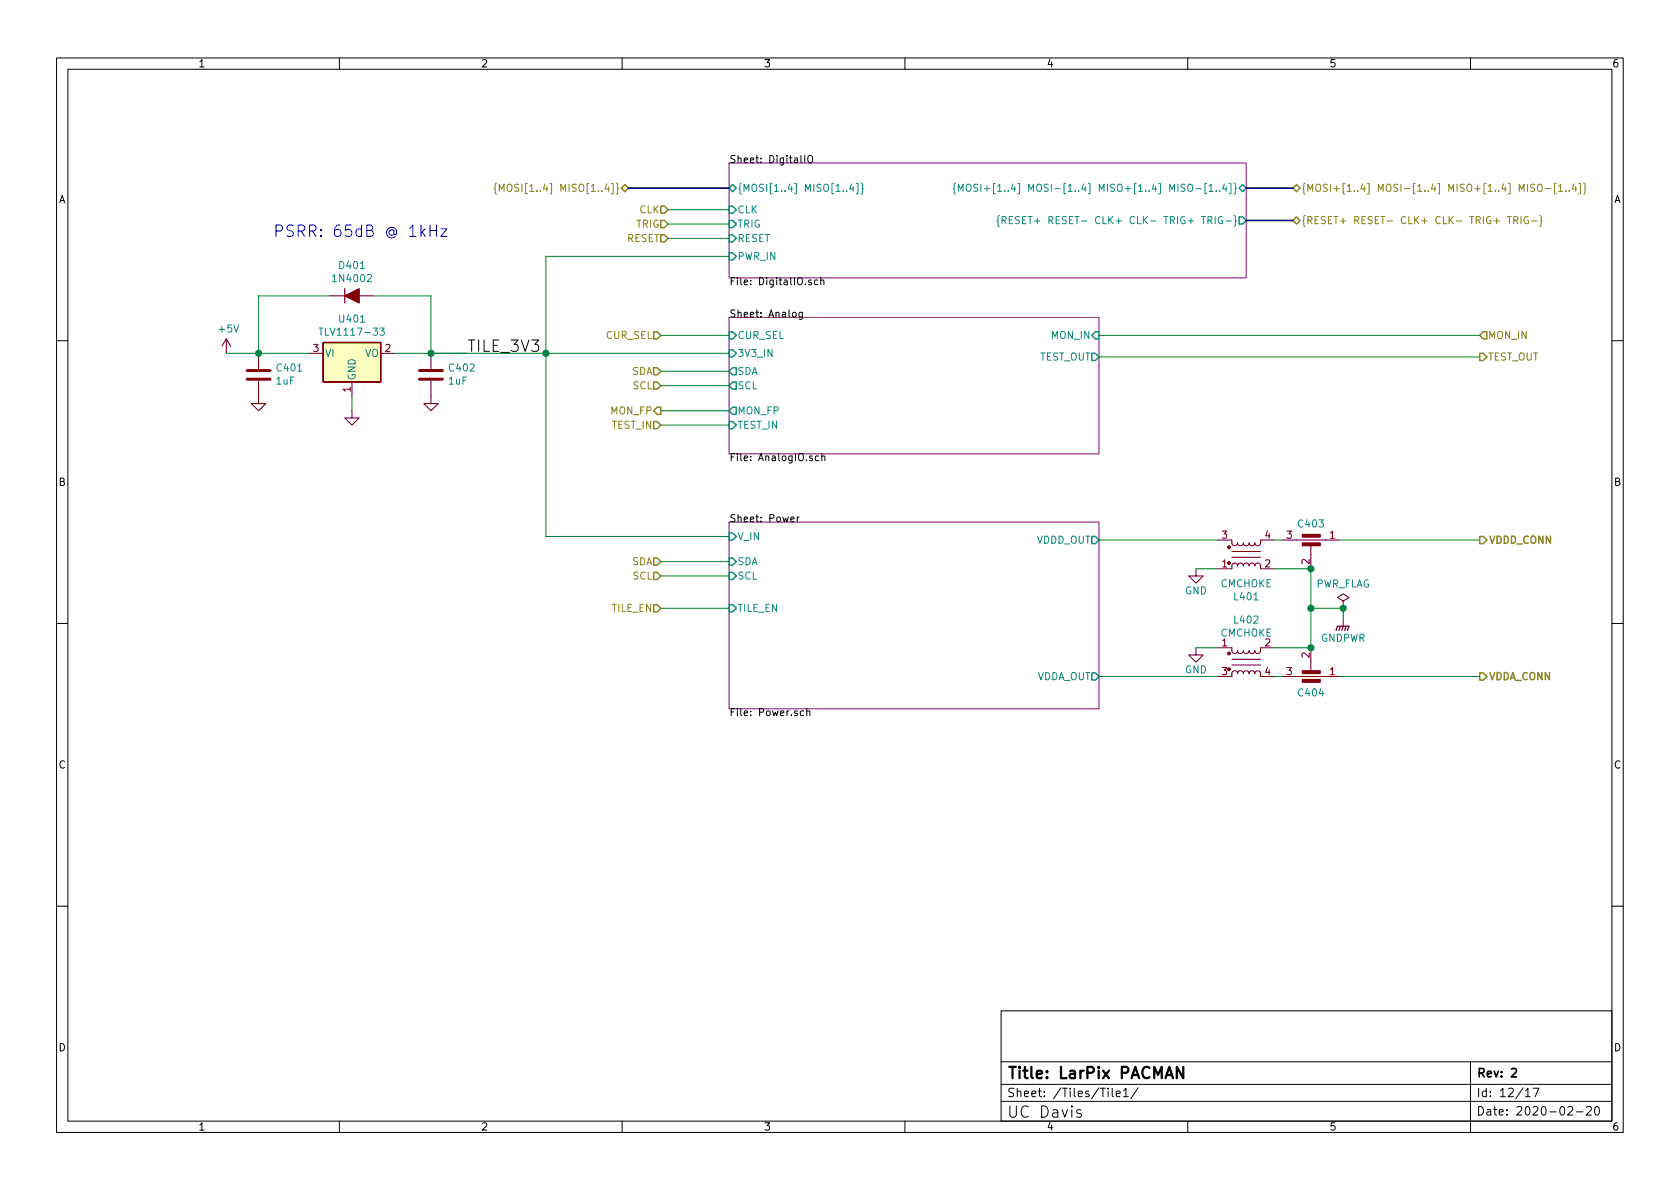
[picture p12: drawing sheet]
<svg xmlns="http://www.w3.org/2000/svg" width="297mm" height="210mm" viewBox="0 0 297 210" stroke-linecap="round" stroke-linejoin="round" font-family="sans-serif">
<g fill="none" stroke="#000" stroke-width=".18">
<path d="M10 10.2h277v190.1h-277zM12 12.2h273v186.1h-273zM60 10.2v2M110 10.2v2M160 10.2v2M210 10.2v2M260 10.2v2M142.3 27.5v1.3M143 27.6l.1-.1a.43 .43 0 0 1 .6 .4v.4a.42 .42 0 0 1-.4 .5 .42 .42 0 0 1-.5-.5v-.4zM140.2 55.3l.2-.1 .3 .1 .1 .5-.1 .2-.3 .1-.2-.2zM141.9 55.2v1l-.3 .3-.3-.1M141.9 55.3l-.4-.1-.2 .3 .1 .5h.5"/>
<path d="M143.4 49.6l-.3-.1-.1 .2v.2l.4 .1v.3h-.4M144.6 49.6l-.4-.1-.2 .2 .1 .6h.5M145.1 49.6l.2-.1 .3 .1 .1 .8M145.1 49.1v1.3M10 60.2h2M285 60.2h2M139.8 91.8l.6-.1v-.2l-.4-.1-.2 .2 .1 .6h.5M141 91.4v.9M141.3 91.4l-.3 .3M144.8 80.7l-.4-.1-.2 .3 .1 .5h.5M145.3 80.7l.2-.1 .3 .1 .1 .8M145.3 80.2v1.3"/>
<path d="M10 110.2h2M285 110.2h2M142.1 125.8l-.4-.1-.2 .2 .1 .6h.5M142.6 125.8l.2-.1 .3 .1 .1 .8M142.6 125.3v1.3M10 160.2h2M177 178.7h108v19.6h-108zM285 160.2h2M60 198.3v2M110 198.3v2M160 198.3v2M177 194.8h108"/>
<path d="M177 191.8h108M177 187.8h108M191.1 196.3l-.5-.1-.2 .3 .1 .3 .6 .2 .1 .2-.1 .3-.2 .1-.5-.1M196.6 192.4v1.3l.3 .2M197.4 193.4l.7-.1-.1-.3-.4-.1-.2 .2v.8h.6M198.6 192.9l.5-.5v1.5M198.6 193.9h.9M201.2 192.4l-1.3 1.9M210 198.3v2M260 187.7v12.6M269.7 192.9l.4-.5v1.5M269.7 193.9h.9"/>
<path d="M271.1 192.4h1l-.7 1.5M277.2 195.8l.6-.1 .2 .1 .1 .3-1 1.1h1M278.7 196.6h1.2M280.5 195.8l.6-.1 .2 .1 .1 .3-1 1.1h1M282.1 195.8l.2-.1a.81 .81 0 0 1 .6 .6 .81 .81 0 0 1-.3 .8l-.2 .1a.81 .81 0 0 1-.5-.6 .81 .81 0 0 1 .2-.8z"/>
</g>
<path d="M267.3 189.1l.5-.2 .3 .2v.3l-.9 1h.9" fill="none" stroke="#000" stroke-width=".3"/>
<path d="M209.2 188.7v2l-1.1-2v2" fill="none" stroke="#000" stroke-width=".4"/>
<path d="M128.9 28.8h91.4v20.3h-91.4zM128.9 56.1h65.4v24.2h-65.4zM128.9 92.3h65.4v33h-65.4z" fill="none" stroke="#840084" stroke-width=".18"/>
<g fill="none" stroke="#008484" stroke-width=".25">
<path d="M128.9 33.3l.6-.7 .7 .7-.7 .6zM128.9 39h.6l.7 .6-.7 .7h-.6zM128.9 36.4h.6l.7 .7-.7 .6h-.6zM219.1 38.3h.6l.6 .7-.6 .6h-.6zM219.1 33.3l.6-.7 .6 .7-.6 .6zM128.9 58.7h.6l.7 .6-.7 .6h-.6zM128.9 41.5h.6l.7 .7-.7 .6h-.6zM128.9 44.7h.6l.7 .6-.7 .7h-.6zM193.7 58.7h.6v1.2h-.6l-.7-.6zM128.9 61.8h.6l.7 .7-.7 .6h-.6zM128.9 65.7l.6-.7h.7v1.3h-.7zM128.9 68.2l.6-.6h.7v1.2h-.7z"/>
<path d="M128.9 74.5h.6l.7 .7-.7 .6h-.6zM129.5 72h.7v1.3h-.7l-.6-.7zM193 62.5h.7l.6 .6-.6 .6h-.7zM128.9 94.2h.6l.7 .7-.7 .6h-.6zM128.9 98.7h.6l.7 .6-.7 .6h-.6zM193 94.9h.7l.6 .6-.6 .6h-.7zM128.9 101.2h.6l.7 .6-.7 .7h-.6zM128.9 106.9h.6l.7 .7-.7 .6h-.6zM193 119h.7l.6 .6-.6 .7h-.7z"/>
</g>
<g fill="none" stroke="#008484" stroke-width=".18">
<path d="M149.7 33.7v.1M150.5 32.5l-.3 .9h.8M150.8 33v.8M151.4 32.5h.3v1.8h-.3M152.2 32.4l.3 .2v.6l.2 .2-.2 .1v.6l-.3 .2M169 32.4l-.3 .2v.6l-.2 .2 .2 .1v.6l.3 .2M169.4 33.8v-1.2l.5 .9 .4-.9v1.2M170.9 32.8l.2-.2a.43 .43 0 0 1 .6 .4v.4a.42 .42 0 0 1-.4 .5 .42 .42 0 0 1-.5-.5zM172.9 32.6h-.5l-.2 .1v.4l.6 .2 .1 .3-.3 .2h-.4M173.4 32.6v1.2M174 33.4h1M174.5 32.9v.9"/>
<path d="M176 32.5h-.3v1.8h.3M176.4 32.9l.4-.3v1.2M176.4 33.8h.7M176.7 38.1l-.2 .2v.6l-.2 .2 .2 .2v.6l.2 .1M177.2 39l.6-.1 .1-.2-.1-.3-.6-.1v1.3M177.5 39l.4 .6M177.7 33.7v.1M178.4 38.9h.5M179.1 38.3h-.7v1.3h.7M180.3 38.3h-.5l-.2 .1v.4l.5 .2 .2 .3-.3 .3-.5-.1M180.8 38.9h.4M181.4 38.3h-.6v1.3h.6"/>
<path d="M181.8 38.3h.7M182.1 38.3v1.3M218.2 32.4l.2 .2v.6l.2 .2-.2 .1v.6l-.2 .2M56.4 58h.7M67.2 58h.7l-.4 .5 .4 .1v.6l-.2 .1-.5-.1"/>
</g>
<g fill="none" stroke="#840000" stroke-width=".18">
<path d="M40 59.9l-.8 1.3M40 59.9v2.6M40 59.9l.8 1.3M58.4 52.3h7.6M45.7 67.3v4.1h-1.3l1.3 1.2 1.3-1.2h-1.3M45.7 62.5v2.8M54.6 62.5h2.5M62.2 72.6v1.3h-1.2l1.2 1.3 1.3-1.3h-1.3M62.2 67.6v2.5M67.3 62.5h2.5M76.2 67.3v4.1h-1.3l1.3 1.2 1.3-1.2h-1.3M76.2 62.5v2.8"/>
<path d="M215.3 95.5h2.5l.1 .7 .4 .3 .4-.1 .1-.4 .1 .3 .3 .2 .5-.1 .1-.4 .2 .3 .3 .2 .4-.1 .2-.4 .1 .3 .2 .2 .5-.1 .2-.4 .2 .4 .4 .1 .4-.3v-.7h2.5M217.8 98.5h5.1M217.8 97.5h5.1M226.7 95.5h10.2M231.8 96.3v4.3M211.5 114.5v1.3h-1.3l1.3 1.3 1.2-1.3h-1.2M211.5 100.6v1.2h1.2l-1.2 1.3-1.3-1.3h1.3M215.3 100.6h2.5l.1-.7 .4-.3 .4 .1 .1 .4 .1-.4 .3-.1 .5 .1 .1 .4 .3-.4 .4-.1 .2 .1 .2 .4 .1-.4 .4-.1 .3 .1 .2 .4 .1-.4 .5-.1 .3 .3 .1 .7h2.5M215.3 119.6h2.5l.1-.7 .4-.3 .4 .2 .1 .3 .1-.3 .3-.2 .5 .1 .1 .4 .3-.4 .4-.1 .2 .2 .2 .3 .1-.4 .4-.1 .3 .2 .2 .3 .1-.4 .5-.1 .3 .3 .1 .7h2.5M215.3 114.5h2.5l.1 .8 .4 .3 .4-.2 .1-.3 .1 .3 .3 .2 .5-.2 .1-.3 .2 .3 .3 .2 .4-.2 .2-.3 .1 .3 .2 .1h.5l.2-.4 .2 .3 .4 .2 .4-.4v-.7h2.5M217.8 116.6h5.1M217.8 117.6h5.1"/>
<path d="M226.7 119.6h10.2M231.8 114.5v4.4M237.5 106.3l1-.6-1-.7-1 .7 1 .6v1.3M237.5 107.6h.1M237.5 109.5v1.2"/>
</g>
<g fill="#840000" stroke="#840000" stroke-width=".18">
<path d="M230.3 96h3.1v.5h-3.1z"/>
<path d="M230.3 94.5h3.1v.5h-3.1z"/>
<path d="M230.3 118.6h3.1v.5h-3.1z"/>
<path d="M230.3 120.1h3.1v.5h-3.1z"/>
<circle cx="217.3" cy="96.8" r=".25"/>
<circle cx="217.3" cy="99.6" r=".25"/>
<circle cx="217.3" cy="115.6" r=".25"/>
</g>
<path d="M61 51v2.6M236.2 111.5l.3-.8h2l-.2 .8M237 110.7l-.3 .8M237.5 110.7l-.3 .8M238 110.7l-.3 .8" fill="none" stroke="#840000" stroke-width=".2"/>
<path d="M43.7 65.5h4.1M43.7 67.1h4.1M74.2 65.5h4M74.2 67.1h4" fill="none" stroke="#840000" stroke-width=".51"/>
<path d="M57.1 60.6h10.2v7h-10.2z" fill="#ffffc2" stroke="#ffffc2" stroke-width=".18"/>
<path d="M57.1 60.6h10.2v7h-10.2z" fill="none" stroke="#840000" stroke-width=".25"/>
<path d="M61 52.3l2.5-1.3v2.6z" fill="#840000" stroke="#840000" stroke-width=".2"/>
<g fill="none" stroke="#848400" stroke-width=".25">
<path d="M109.9 33.3l.6-.7 .6 .7-.6 .6zM116.8 36.4h.7l.6 .7-.6 .6h-.7zM116.8 39h.7l.6 .6-.6 .7h-.7zM228.6 39l.6-.7 .7 .7-.7 .6zM228.6 33.3l.6-.7 .7 .7-.7 .6zM115.6 58.7h.6l.6 .6-.6 .6h-.6zM116.8 41.5h.7l.6 .7-.6 .6h-.7zM262.3 58.7h.6v1.2h-.6l-.7-.6zM115.6 65h.6l.6 .7-.6 .6h-.6zM115.6 67.6h.6l.6 .6-.6 .6h-.6zM115.6 74.5h.6l.6 .7-.6 .6h-.6zM116.2 72h.6v1.3h-.6l-.6-.7z"/>
<path d="M261.6 62.5h.7l.6 .6-.6 .6h-.7zM115.6 98.7h.6l.6 .6-.6 .6h-.6zM261.6 94.9h.7l.6 .6-.6 .6h-.7zM115.6 106.9h.6l.6 .7-.6 .6h-.6zM115.6 101.2h.6l.6 .6-.6 .7h-.6zM261.6 119h.7l.6 .6-.6 .7h-.7z"/>
</g>
<g fill="none" stroke="#848400" stroke-width=".18">
<path d="M87.8 32.4l-.2 .2v.6l-.2 .2 .2 .1v.6l.2 .2M88.3 33.8v-1.2l.4 .9 .4-.9v1.2M89.7 32.8l.3-.2a.43 .43 0 0 1 .5 .4v.4a.42 .42 0 0 1-.4 .5 .42 .42 0 0 1-.4-.5zM266.5 38.3h.7M266.9 38.3v1.3M267.7 39l.6-.1 .1-.2-.1-.3-.6-.1v1.3M268 39l.4 .6M268.9 38.3v1.3M270.2 38.3a.59 .59 0 0 0-.7 .6 .59 .59 0 0 0 .7 .6l.1-.5h-.3M270.8 39.1h1M271.3 32.6h-.4l-.2 .1v.4l.5 .2 .1 .3-.2 .2h-.5M271.9 32.8l.2-.2a.43 .43 0 0 1 .6 .4v.4a.42 .42 0 0 1-.5 .5 .42 .42 0 0 1-.4-.5z"/>
<path d="M272.2 38.1l.3 .2v.6l.2 .2-.2 .2v.6l-.3 .1M273.2 33.4h1M275.2 32.5h-.3v1.8h.3M275.6 32.9l.3-.3v1.2M275.6 33.8h.7M276.8 33.7v.1M277.5 33.7v.1M278.3 32.5l-.3 .9h.8M278.6 33v.8M279.1 32.5h.3v1.8h-.3M280 32.4l.2 .2v.6l.2 .2-.2 .1v.6l-.2 .2"/>
</g>
<path d="M76 39.8v2M77.2 39.8v2M76 40.8h1.2M78 40.5h1l-1 1.3h1" fill="none" stroke="#0000c2" stroke-width=".18"/>
<path d="M111.1 33.3h17.8M220.3 39h8.3M220.3 33.3h8.3" fill="none" stroke="#000084" stroke-width=".3"/>
<g fill="none" stroke="#008400" stroke-width=".18">
<path d="M118.1 37.1h10.8M118.1 39.6h10.8M58.4 52.3h-12.7v10.2M66 52.3h10.2v10.2M116.8 59.3h12.1M118.1 42.2h10.8M128.9 45.3h-32.4v49.6h32.4M194.3 59.3h67.3M40 62.5h14.6M62.2 70.1v2.5M69.8 62.5h59.1M116.8 65.7h12.1"/>
<path d="M116.8 68.2h12.1M116.8 72.6h12.1M116.8 75.2h12.1M194.3 63.1h67.3M116.8 99.3h12.1M194.3 95.5h21M225.4 95.5h1.3M236.9 95.5h24.7M116.8 101.8h12.1M116.8 107.6h12.1M194.3 119.6h21M211.5 114.5h3.8"/>
<path d="M211.5 100.6h3.8M225.4 100.6h6.4v13.9h-6.4M225.4 119.6h1.3M231.8 107.6h5.7v1.9M236.9 119.6h24.7"/>
</g>
<g fill="#008400" stroke="#008400" stroke-width=".25">
<circle cx="231.8" cy="114.5" r=".51"/>
<circle cx="237.5" cy="107.6" r=".51"/>
<circle cx="231.8" cy="100.6" r=".51"/>
<circle cx="231.8" cy="107.6" r=".51"/>
<circle cx="76.2" cy="62.5" r=".51"/>
<circle cx="96.5" cy="62.5" r=".51"/>
<circle cx="45.7" cy="62.5" r=".51"/>
</g>
<text font-size="2.8" fill="#0000c2" x="48.3" y="41.9">PSRR: 65dB @ 1kHz</text>
<g font-size="2.8">
<text x="82.5" y="62.2">TILE_3V3</text>
<text x="178" y="190.8">Title: LarPix PACMAN</text>
<text x="178" y="197.7">UC Davis</text>
</g>
<g font-size="2.1">
<text x="261" y="190.5">Rev: 2</text>
<text x="178" y="194">Sheet: /Tiles/Tile1/</text>
<text x="261" y="197.3">Date: 2020-02-20</text>
<text x="261" y="194">Id: 12/17</text>
</g>
<g font-size="1.8">
<text x="35" y="11.9">1</text>
<text x="85" y="11.9">2</text>
<text x="135" y="11.9">3</text>
<text x="185" y="11.9">4</text>
<text x="235" y="11.9">5</text>
<text x="285" y="11.9">6</text>
<text x="128.9" y="28.8">Sheet: DigitalIO</text>
<text x="10.3" y="35.9">A</text>
<text x="285.3" y="35.9">A</text>
<text x="128.9" y="50.4">File: DigitalIO.sch</text>
<text x="128.9" y="56.1">Sheet: Analog</text>
<text x="128.9" y="81.5">File: AnalogIO.sch</text>
<text x="10.3" y="85.9">B</text>
<text x="285.3" y="85.9">B</text>
<text x="128.9" y="92.3">Sheet: Power</text>
<text x="128.9" y="126.6">File: Power.sch</text>
<text x="10.3" y="135.9">C</text>
<text x="285.3" y="135.9">C</text>
<text x="10.3" y="185.9">D</text>
<text x="285.3" y="185.9">D</text>
<text x="35" y="199.9">1</text>
<text x="85" y="199.9">2</text>
<text x="135" y="199.9">3</text>
<text x="185" y="199.9">4</text>
<text x="235" y="199.9">5</text>
<text x="285" y="199.9">6</text>
</g>
<g font-size="1.8" fill="#848400">
<text x="90.5" y="33.9">{MOSI[1..4] MISO[1..4]}</text>
<text x="230" y="33.9">{MOSI+[1..4] MOSI-[1..4] MISO+[1..4] MISO-[1..4]}</text>
<text x="112.5" y="40.3">TRIG</text>
<text x="113.1" y="37.7">CLK</text>
<text x="230" y="39.6">{RESET+ RESET- CLK+ CLK- TRIG+ TRIG-}</text>
<text x="110.8" y="42.8">RESET</text>
<text x="107.2" y="59.9">CUR_SEL</text>
<text x="263" y="59.9">MON_IN</text>
<text x="263" y="63.7">TEST_OUT</text>
<text x="111.7" y="66.3">SDA</text>
<text x="111.9" y="68.8">SCL</text>
<text x="108" y="73.3">MON_FP</text>
<text x="108.1" y="75.8">TEST_IN</text>
<text x="111.7" y="99.9">SDA</text>
<text x="263.1" y="96.1">VDDD_CONN</text>
<text x="111.9" y="102.5">SCL</text>
<text x="108.1" y="108.2">TILE_EN</text>
<text x="263.1" y="120.3">VDDA_CONN</text>
</g>
<g font-size="1.8" fill="#008484">
<text x="130.3" y="33.9">{MOSI[1..4] MISO[1..4]}</text>
<text x="178.2" y="33.9">{MOSI+[1..4] MOSI-[1..4] MISO+[1..4] MISO-[1..4]}</text>
<text x="130.3" y="40.3">TRIG</text>
<text x="130.3" y="37.7">CLK</text>
<text x="182.7" y="39.6">{RESET+ RESET- CLK+ CLK- TRIG+ TRIG-}</text>
<text x="60.1" y="47.6">D401</text>
<text x="130.3" y="42.8">RESET</text>
<text x="130.3" y="46">PWR_IN</text>
<text x="59.1" y="49.9">1N4002</text>
<text x="38.8" y="58.8">+5V</text>
<text x="57.3" y="59.3">TLV1117-33</text>
<text x="60.1" y="57">U401</text>
<text x="130.3" y="59.9">CUR_SEL</text>
<text x="186" y="59.9">MON_IN</text>
<text x="49.1" y="65.7">C401</text>
<text x="57.4" y="63.1">VI</text>
<text x="64.5" y="63.1">VO</text>
<text x="79.5" y="65.7">C402</text>
<text x="130.3" y="63.1">3V3_IN</text>
<text x="183.6" y="63.7">TEST_OUT</text>
<text x="48.9" y="68">1uF</text>
<text x="62.9" y="67.3" transform="rotate(-90 62.9 67.3)">GND</text>
<text x="79.3" y="68">1uF</text>
<text x="130.3" y="66.3">SDA</text>
<text x="130.3" y="68.8">SCL</text>
<text x="130.3" y="73.3">MON_FP</text>
<text x="130.3" y="75.8">TEST_IN</text>
<text x="130.3" y="95.5">V_IN</text>
<text x="229.7" y="93.3">C403</text>
<text x="130.3" y="99.9">SDA</text>
<text x="183.2" y="96.1">VDDD_OUT</text>
<text x="130.3" y="102.5">SCL</text>
<text x="209.5" y="105.1">GND</text>
<text x="215.8" y="103.8">CMCHOKE</text>
<text x="218.3" y="106.1">L401</text>
<text x="232.5" y="103.9">PWR_FLAG</text>
<text x="130.3" y="108.2">TILE_EN</text>
<text x="215.8" y="112.6">CMCHOKE</text>
<text x="218.3" y="110.2">L402</text>
<text x="233.5" y="113.5">GNDPWR</text>
<text x="209.5" y="119.1">GND</text>
<text x="183.2" y="120.3">VDDA_OUT</text>
<text x="229.7" y="123.1">C404</text>
</g>
<g font-size="1.8" fill="#840000">
<text x="55.4" y="62.2">3</text>
<text x="68.1" y="62.2">2</text>
<text x="62" y="69.3" transform="rotate(-90 62 69.3)">1</text>
<text x="216" y="95.2">3</text>
<text x="223.7" y="95.2">4</text>
<text x="227.5" y="95.2">3</text>
<text x="235.1" y="95.2">1</text>
<text x="216" y="100.3">1</text>
<text x="223.7" y="100.3">2</text>
<text x="231.5" y="99.8" transform="rotate(-90 231.5 99.8)">2</text>
<text x="216" y="114.3">1</text>
<text x="216" y="119.4">3</text>
<text x="223.7" y="114.3">2</text>
<text x="223.7" y="119.4">4</text>
<text x="227.5" y="119.4">3</text>
<text x="231.5" y="116.3" transform="rotate(-90 231.5 116.3)">2</text>
<text x="235.1" y="119.4">1</text>
</g>
</svg>
